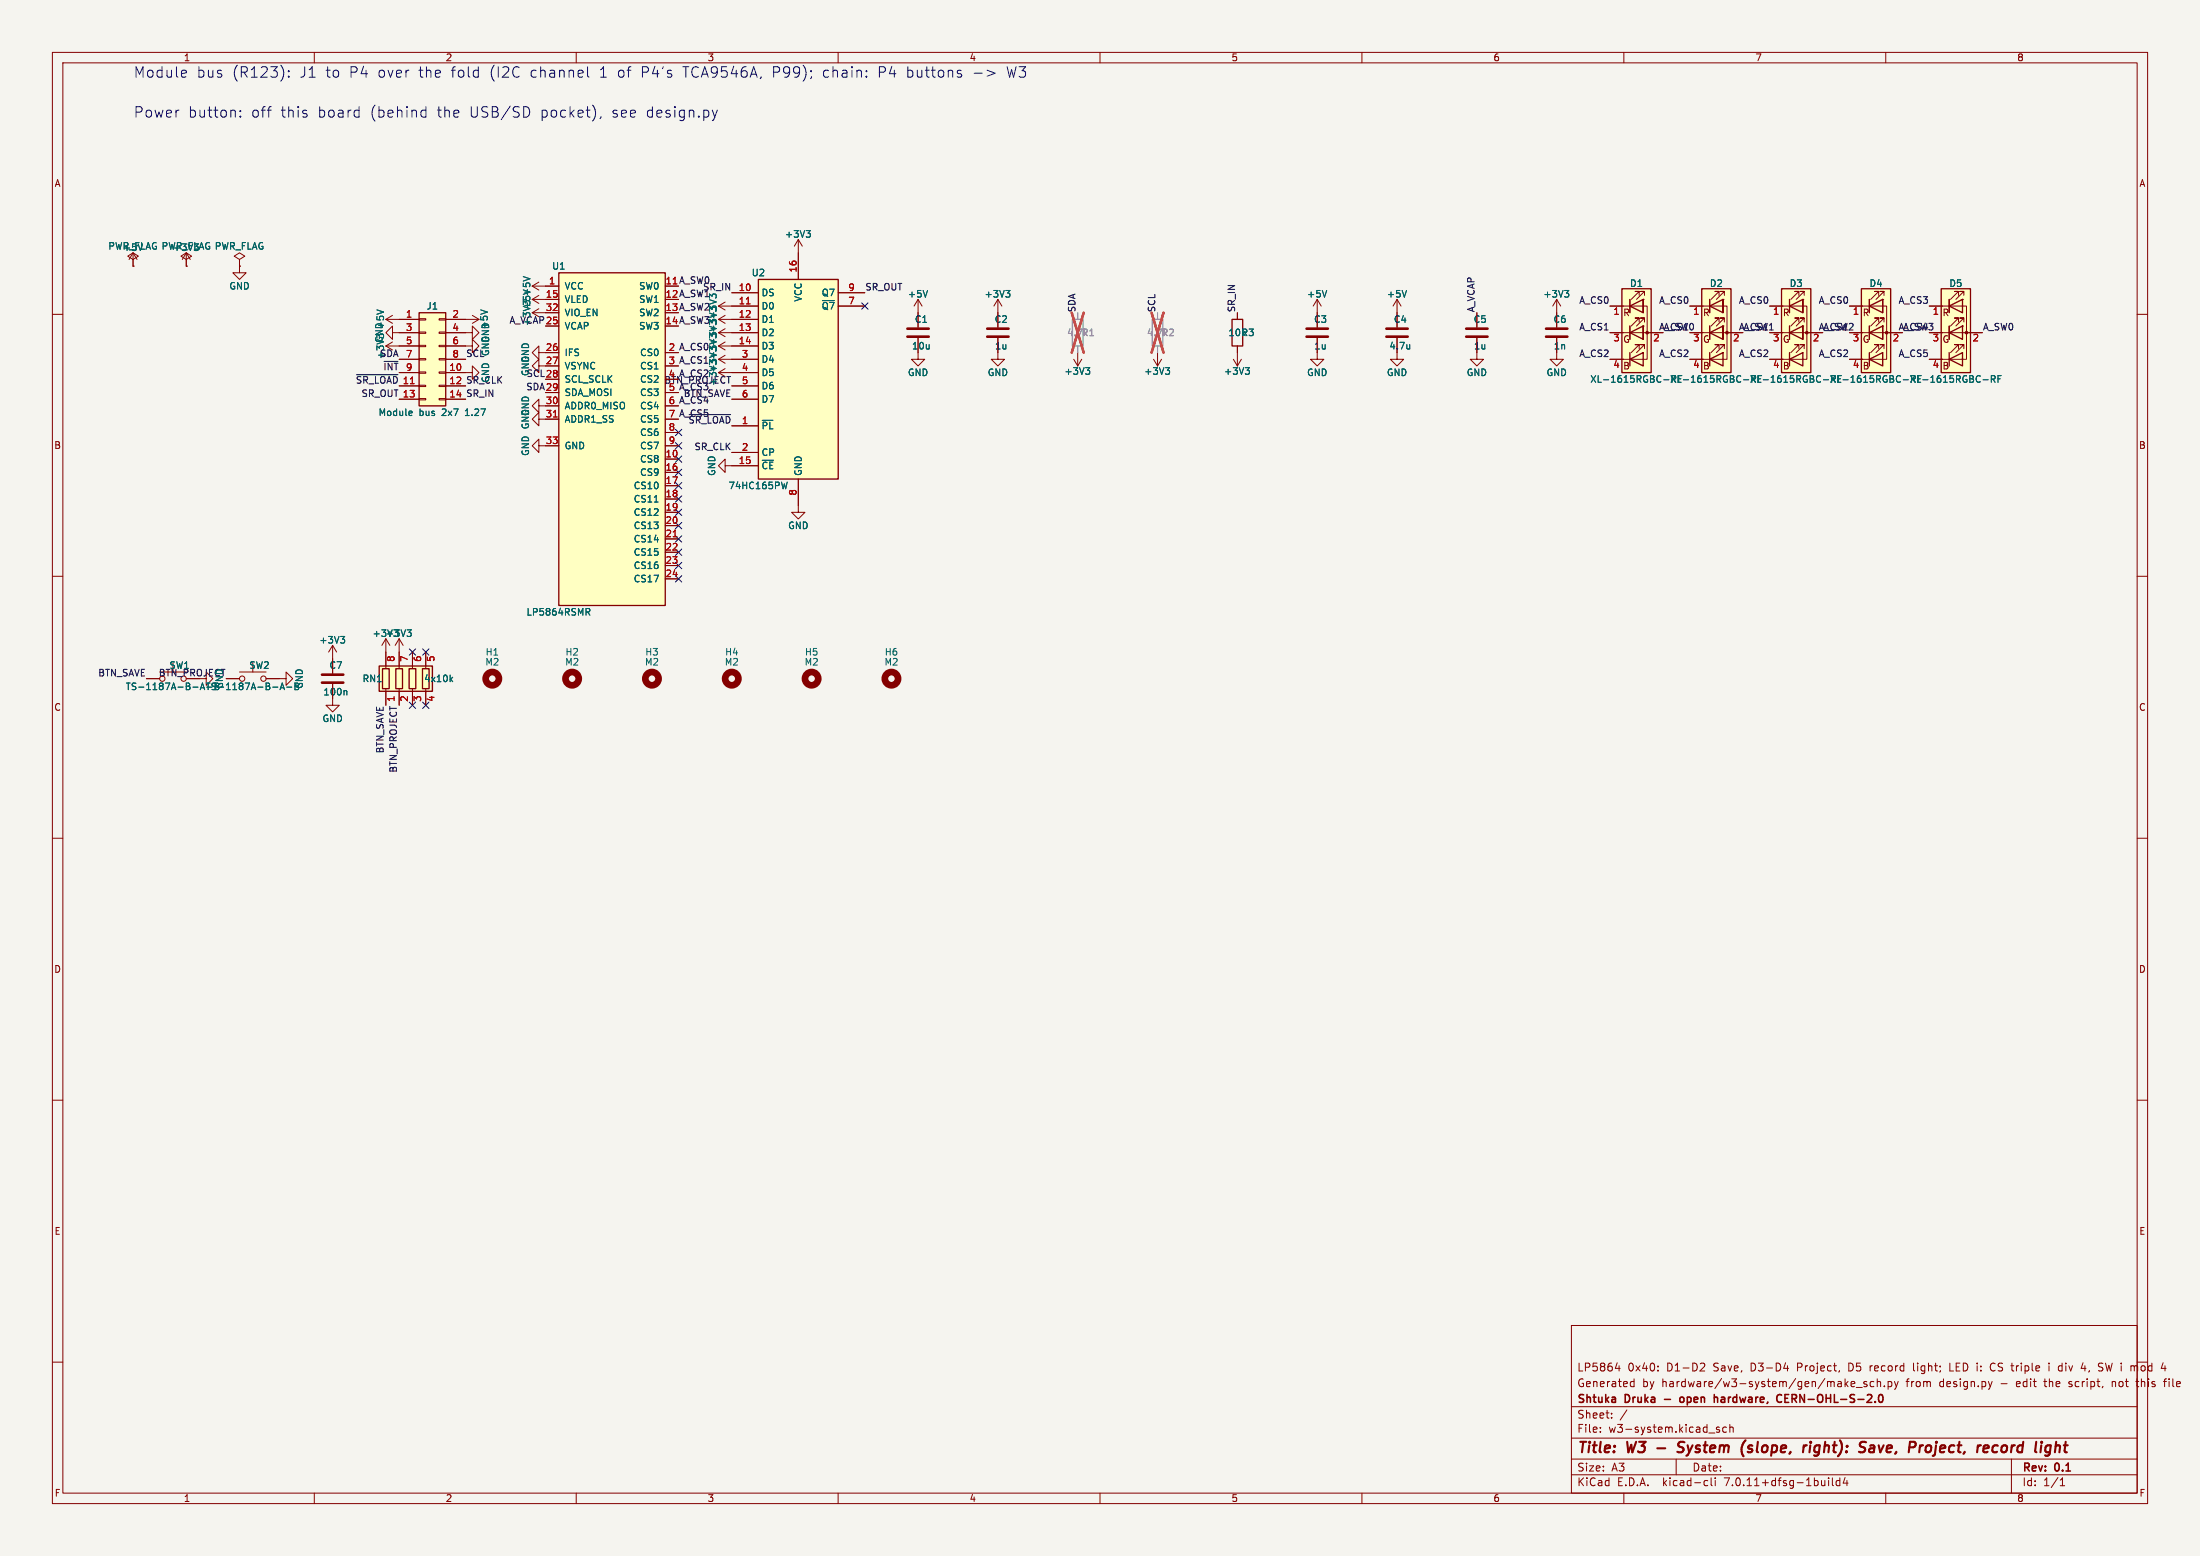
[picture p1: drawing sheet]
<svg xmlns="http://www.w3.org/2000/svg" width="420mm" height="297mm" viewBox="0 0 420 297" stroke-linecap="round" stroke-linejoin="round" font-family="sans-serif">
<path d="M0 0h420v297h-420z" fill="#f5f4ef" stroke="#f5f4ef" stroke-width=".19"/>
<g fill="none" stroke="#840000" stroke-width=".19">
<path d="M10 10h400v277h-400zM12 12h396v273h-396zM60 10v2M110 10v2M160 10v2M210 10v2M260 10v2M310 10v2M360 10v2M10 60h2M25.4 49.5l1-.6-1-.6-1 .6 1 .6v1.3M25.4 50.8h.1"/>
<path d="M25.4 48.3l-.8 1.2M25.4 48.3v2.5M25.4 48.3l.8 1.2M35.6 49.5l1-.6-1-.6-1.1 .6 1.1 .6v1.3M35.6 50.8h.1M35.6 48.3l-.8 1.2M35.6 48.3v2.5M35.6 48.3l.7 1.2M45.7 50.8v1.3h1.3l-1.3 1.2-1.3-1.2h1.3M45.7 49.5l1-.6-1-.6-1 .6 1 .6v1.3M45.7 50.8h.1M101.6 59.7l1.3 .8"/>
<path d="M101.6 59.7h5.1M101.6 57.2l1.3 .7M101.6 57.2h5.1M101.6 54.6l1.3 .8M101.6 54.6h5.1M102.9 58.9l-1.3 .8M102.9 56.4l-1.3 .8M102.9 53.8l-1.3 .8M137.2 58.4l1.2 .8M137.2 58.4h7.6M138.4 57.7l-1.2 .7M139.7 55.9h5.1"/>
<path d="M152.4 45.7v7.6M152.4 45.7l-.8 1.3M152.4 45.7l.8 1.3M160 58.4h5.1M160 55.9h5.1M175.3 57.2v5.3M175.3 57.2l-.8 1.2M175.3 57.2l.7 1.2M190.5 57.2v5.3M190.5 57.2l-.8 1.2M190.5 57.2l.8 1.2M236.2 59.7v1.3"/>
<path d="M251.5 57.2l-.8 1.2M251.5 57.2v5.3M251.5 57.2l.7 1.2M266.7 57.2l-.8 1.2M266.7 57.2v5.3M266.7 57.2l.8 1.2M281.9 59.7v2.8M297.2 57.2v5.3M297.2 57.2l-.8 1.2M297.2 57.2l.7 1.2M307.3 58.4h7.2v10.2h-7.2M311.1 57.2v2.5"/>
<path d="M312.9 56.4v-.8h-.7h.7l-1.5 1.6M313.7 57.2v2.5zM313.7 57.2h.1M313.9 56.4v-.8h-.7h.7l-1.5 1.6M322.6 58.4h7.1v10.2h-7.1M326.4 57.2v2.5M328.2 56.4v-.8h-.8h.8l-1.6 1.6M328.9 57.2v2.5zM328.9 57.2h.1M329.2 56.4v-.8h-.8h.8l-1.5 1.6M337.8 58.4h7.1v10.2h-7.1M341.6 57.2v2.5"/>
<path d="M343.4 56.4v-.8h-.8h.8l-1.5 1.6M344.2 57.2v2.5zM344.2 57.2h.1M344.4 56.4v-.8h-.7h.7l-1.5 1.6M353.1 58.4h7.1v10.2h-7.1M356.9 57.2v2.5M358.6 56.4v-.8h-.7h.7l-1.5 1.6M359.4 57.2v2.5zM359.4 57.2h.1M359.7 56.4v-.8h-.8h.8l-1.6 1.6M368.3 58.4h7.1v10.2h-7.1M372.1 57.2v2.5"/>
<path d="M373.9 56.4v-.8h-.8h.8l-1.5 1.6M374.6 57.2v2.5zM374.6 57.2h.1M374.9 56.4v-.8h-.8h.8l-1.5 1.6M408 60h2M73.7 61h6.3M73.7 66h6.3M73.7 66l1.2 .8M73.7 61l1.2 .7M74.9 63.5v-1.3l-1.2 1.3 1.2 1.3v-1.3h5.1M74.9 65.3l-1.2 .7M74.9 60.2l-1.2 .8"/>
<path d="M76.2 68.6h3.8M76.2 71.1h3.8M76.2 73.7h3.8M76.2 76.2h3.8M80 76.1h1.3v.2h-1.3zM80 73.5h1.3v.3h-1.3zM80 71h1.3v.2h-1.3zM80 68.5h1.3v.2h-1.3zM80 65.9h1.3v.3h-1.3zM80 63.4h1.3v.2h-1.3zM80 60.8h1.3v.3h-1.3zM83.8 76.1h1.3v.2h-1.3z"/>
<path d="M83.8 73.5h1.3v.3h-1.3zM83.8 71h1.3v.2h-1.3zM83.8 68.5h1.3v.2h-1.3zM83.8 65.9h1.3v.3h-1.3zM83.8 63.4h1.3v.2h-1.3zM83.8 60.8h1.3v.3h-1.3zM85.1 63.5h5.1v-1.3l1.2 1.3-1.2 1.3v-1.3M85.1 71.1h5.1v-1.2l1.2 1.2-1.2 1.3v-1.3M85.1 66h5.1v-1.2l1.2 1.2-1.2 1.3v-1.3M85.1 68.6h3.8M85.1 61h6.3M85.1 73.7h3.8"/>
<path d="M85.1 76.2h3.8M90.2 60.2l1.2 .8M91.4 61l-1.2 .7M102.9 67.3v-1.3l-1.3 1.3 1.3 1.3v-1.3h3.8M102.9 77.5v-1.3l-1.3 1.3 1.3 1.2v-1.2h3.8M102.9 69.9v-1.3l-1.3 1.3 1.3 1.2v-1.2h3.8M104.1 62.2h2.6M104.1 72.4h2.6M104.1 74.9h2.6M127 69.9h2.5M127 74.9h2.5M127 77.5h2.5"/>
<path d="M137.2 68.6l1.2 .7M137.2 68.6h7.6M137.2 71.1l1.2 .8M137.2 71.1h7.6M137.2 61h7.6M137.2 63.5h7.6M137.2 66h7.6M137.2 61l1.2 .7M137.2 63.5l1.2 .8M137.2 66l1.2 .8M138.4 67.8l-1.2 .8M138.4 70.4l-1.2 .7"/>
<path d="M138.4 60.2l-1.2 .8M138.4 62.7l-1.2 .8M138.4 65.3l-1.2 .7M139.7 73.7h5.1M139.7 76.2h5.1M175.3 64.5v4.1h1.2l-1.2 1.3-1.3-1.3h1.3M190.5 64.5v4.1h1.3l-1.3 1.3-1.3-1.3h1.3M205 68.6l.7 1.3M205.7 67.3v2.6M206.5 68.6l-.8 1.3M220.2 68.6l.8 1.3M221 67.3v2.6"/>
<path d="M221.7 68.6l-.7 1.3M235.5 68.6l.7 1.3M236.2 66v3.9M237 68.6l-.8 1.3M251.5 64.5v4.1h1.2l-1.2 1.3-1.3-1.3h1.3M266.7 64.5v4.1h1.3l-1.3 1.3-1.3-1.3h1.3M281.9 64.5v4.1h1.3l-1.3 1.3-1.2-1.3h1.2M297.2 64.5v4.1h1.2l-1.2 1.3-1.3-1.3h1.3M307.3 63.5h10.2M311.1 62.2v2.6M312.9 66.5v-.7h-.7h.7l-1.5 1.5M312.9 61.5v-.8h-.7h.7l-1.5 1.5"/>
<path d="M313.7 62.2v2.6zM313.7 62.2h.1M313.9 66.5v-.7h-.7h.7l-1.5 1.5M313.9 61.5v-.8h-.7h.7l-1.5 1.5M322.6 63.5h10.1M326.4 62.2v2.6M328.2 66.5v-.7h-.8h.8l-1.6 1.5M328.2 61.5v-.8h-.8h.8l-1.6 1.5M328.9 62.2v2.6zM328.9 62.2h.1M329.2 66.5v-.7h-.8h.8l-1.5 1.5M329.2 61.5v-.8h-.8h.8l-1.5 1.5"/>
<path d="M337.8 63.5h10.2M341.6 62.2v2.6M343.4 66.5v-.7h-.8h.8l-1.5 1.5M343.4 61.5v-.8h-.8h.8l-1.5 1.5M344.2 62.2v2.6zM344.2 62.2h.1M344.4 66.5v-.7h-.7h.7l-1.5 1.5M344.4 61.5v-.8h-.7h.7l-1.5 1.5M353.1 63.5h10.1M356.9 62.2v2.6M358.6 66.5v-.7h-.7h.7l-1.5 1.5M358.6 61.5v-.8h-.7h.7l-1.5 1.5"/>
<path d="M359.4 62.2v2.6zM359.4 62.2h.1M359.7 66.5v-.7h-.8h.8l-1.6 1.5M359.7 61.5v-.8h-.8h.8l-1.6 1.5M368.3 63.5h10.2M372.1 62.2v2.6M373.9 66.5v-.7h-.8h.8l-1.5 1.5M373.9 61.5v-.8h-.8h.8l-1.5 1.5M374.6 62.2v2.6zM374.6 62.2h.1M374.9 66.5v-.7h-.8h.8l-1.5 1.5M374.9 61.5v-.8h-.8h.8l-1.5 1.5"/>
<path d="M102.9 85.1v-1.3l-1.3 1.3 1.3 1.3v-1.3h3.8M102.9 80v-1.3l-1.3 1.3 1.3 1.3v-1.3h3.8M127 87.6h2.5M127 90.2h2.5M127 92.7h2.5M127 95.3h2.5M127 97.8h2.5M127 80h2.5M127 85.1h2.5M127 82.6h2.5M138.4 88.9v-1.3l-1.2 1.3 1.2 1.3v-1.3h6.4M139.7 81.3h5.1"/>
<path d="M139.7 86.4h5.1M152.4 91.4v6.4h1.3l-1.3 1.3-1.3-1.3h1.3M10 110h2M127 100.3h2.5M127 102.9h2.5M127 105.4h2.5M127 108h2.5M127 110.5h2.5M408 110h2M27.9 129.5h2.6M30.5 128.3h5.1M38.1 129.5h1.3v-1.2l1.2 1.2-1.2 1.3v-1.3"/>
<path d="M43.2 129.5h2.5M45.7 128.3h5.1M50.8 129.5h3.8v-1.2l1.3 1.2-1.3 1.3v-1.3M63.5 130.6v4h1.3l-1.3 1.3-1.3-1.3h1.3M63.5 123.2v5.3M63.5 123.2l-.8 1.3M63.5 123.2l.8 1.3M73.7 121.9v5.7M73.7 131.4v3.2M73.7 121.9l-.8 1.3M73.7 121.9l.7 1.3M76.2 121.9v5.7"/>
<path d="M76.2 131.4v3.2M76.2 121.9l-.8 1.3M76.2 121.9l.8 1.3M78.7 124.5v3.1M78.7 131.4v3.2M81.3 124.5v3.1M81.3 131.4v3.2M10 160h2M408 160h2M10 210h2M408 210h2M10 260h2"/>
<path d="M300 253h108v32h-108zM408 260h2M300 278.5h108M300 274.5h108M300 268.5h108M305.5 273.2v.2M305.5 272.5v.1M307.7 270.5v.2M307.7 269.8v.1M308.4 261.2h.9M309.1 260.7v1M310.6 269.1l-1.3 1.9"/>
<path d="M311.4 264.6h.5M311.4 263.8h.5M311.9 263.2v1.5M316.5 261.5v.2M316.5 260.8v.1M320 278.5v3M324.8 260.2l.5 .1 .1 .3-.9 1.1h.9M328.2 272.5l-.3-.1-.2 .2v.2l.5 .2v.3h-.5M329.6 272.5l-.4-.1-.3 .3 .1 .6h.6M330.2 272.5l.2-.1 .4 .1 .1 .9M330.2 271.9v1.5M340.5 261.2h.9"/>
<path d="M341.2 260.7v1M351.2 261.6l-.1 .2M354.4 264.8h1.1M356.4 263.8l-.4-.1-.2 .2 .1 .2 .5 .2v.3h-.6M357 260.7v1M357.2 260.8l-.2 .2M357.7 263.8l-.4-.1-.3 .3 .2 .6h.5M358.4 263.8l.2-.1 .3 .1 .1 .9M358.4 263.2v1.5M359.7 264.5v.2M360.4 263.8l.5-.1 .3 .3-.2 .6h-.6M360.4 263.7v1.5"/>
<path d="M361.7 263.7l.3 1M362 264.7l-.3 .5M362.4 263.7l-.4 1M365.3 260.2v1.3l.2 .2M372.2 260.2v1.5h.7M380.1 261.5l.3 .2 .4-.1M380.3 263.7l-.4 1M380.8 260.3l-.4-.1-.3 .2M384 278.5v6.5M390.2 263.7h.5M391.2 260.2v.1M391.2 260.7v1"/>
<path d="M394.9 264.6l.5 .1M395.2 263.7l-.3 .2 .3 .3M397.3 261.2h.9M401.9 260.2l.4 1.5M403.2 263.7v1M403.7 263.7l-.5 .1M407.7 263.7h.6M407.9 263.2v1.3l.4 .2M413 263.7h.6M413.6 263.2l-.4 .2v1.3M60 285v2M110 285v2"/>
<path d="M160 285v2M210 285v2M260 285v2M300 281.5h108M310 285v2M325.6 282.6l.4 .1M326 283.5l-.4 .1M326.7 282.1v1.3l.2 .2M327.4 282.1v.1M327.4 282.6v1M349.1 282.1v.1M349.1 282.6v1"/>
<path d="M349.8 282.1v1.3l.2 .2M351.2 282.7l-.4-.1-.3 .3 .2 .6h.5M351.2 282.1v1.5M352.2 282l-.3 1.1h.9M352.6 282.6v1M360 285v2M393.3 283.6h.9M393.3 282.5l.4-.4v1.5"/>
<circle cx="31" cy="129.5" r=".51"/>
<circle cx="35.1" cy="129.5" r=".51"/>
<circle cx="46.2" cy="129.5" r=".51"/>
<circle cx="50.3" cy="129.5" r=".51"/>
</g>
<g fill="none" stroke="#840000" stroke-width=".4">
<path d="M316.4 276.4h1.5M321.3 277a.85 .85 0 0 1-1.1 .1M321.3 275.2l-.7 .1a.46 .46 0 0 0-.2 .5 .46 .46 0 0 0 .3 .4l.6 .1M333.2 274.9l-.4 .6M333.6 277.1l.6 .1M334.4 275.9l-.5 .1-.2 .3 .3 .2h.3M344.9 275.9l-.4 .1M345.6 275.9l-.2 1.3M345.7 275.2v.2M345.7 275.2l.1 .1-.1 .1M346.3 277.8l.5 .1M346.8 275.9l-.4 .4-.1 .5 .4 .4"/>
<path d="M357 276h.8l-.1 1.2M357.8 276.3l-.7 .1a.4 .4 0 0 0-.3 .4 .4 .4 0 0 0 .3 .4l.6-.1M368.5 276a.59 .59 0 0 0-.9 .3v.7a.53 .53 0 0 0 .9 0M381.4 276a.66 .66 0 0 0-1 .3l-.1 .5 .2 .3h.8M382.3 276l-.2 .3-.1 .5 .4 .4M392.7 275.9h.3l.3 .3-.2 1M394 275.9h.7M394.3 275.2l-.2 1.7 .1 .2 .4 .1"/>
</g>
<path d="M321.4 266.8l-.4-.1-.3 .3 .1 .6 .4 .1 .2-.2M327.3 266.2v1.5M327.5 266.7l.4 .2v.8M339.5 266.3l.3-.1 .3 .1M340.1 267.5l-.3 .2-.3-.1M340.8 266.9h.5M341.5 266.2h-.7v1.5h.7M359 266.2a.8 .8 0 0 1 .5 .7 .8 .8 0 0 1-.5 .8" fill="none" stroke="#840000" stroke-width=".3"/>
<g fill="none" stroke="#840000" stroke-width="1.3">
<circle cx="94" cy="129.5" r="1.27"/>
<circle cx="109.2" cy="129.5" r="1.27"/>
<circle cx="124.5" cy="129.5" r="1.27"/>
<circle cx="139.7" cy="129.5" r="1.27"/>
<circle cx="154.9" cy="129.5" r="1.27"/>
<circle cx="170.2" cy="129.5" r="1.27"/>
</g>
<g fill="none" stroke="#006464" stroke-width=".19">
<path d="M72 59.1l1.2 .5M91.8 59.1l1.2 .5M99.9 52.8l1.3 .4M135.5 56.1l.4 .4M153.9 44h.8l-.4 .5M154.5 44.5l.2 .2v.3l-.2 .3M177.1 55.4l-.4 1.3M192 55.4h.8l-.4 .5M192.6 55.9l.2 .3v.3l-.2 .2M253.3 55.4l-.4 1.3M268.5 55.4l-.4 1.3M298.7 55.4h.8l-.4 .5"/>
<path d="M299.2 55.9l.3 .3v.3l-.3 .2M78.5 78.5l.2 .3-.6 .1M78.6 79.3h-.1M207.3 70.2h.7l-.4 .5M207.8 70.7l.2 .2v.3l-.2 .2M222.5 70.2h.8l-.4 .5M223 70.7l.3 .2v.3l-.3 .2M237.7 70.2h.8l-.4 .5M238.3 70.7l.2 .2v.3l-.2 .2M269.1 65.8v.8M269.1 66.5v.1M380.2 72.4l.6-.1 .1-.2-.1-.3-.6-.1v1.3"/>
<path d="M380.5 72.4l.4 .6M381.4 72.3h.4M382 71.7h-.6v1.3M124.9 95.8h.7M145.5 80.2h2.1M150.3 92l-.3 1.3-.3-.9M111.9 116.1h.5l.2 .3-.1 .4h-.6M112.2 116.8l.4 .6M36.8 131.2h1M38.3 131.3h.6M38.6 130.4l-.4 1.2M52.1 131.2h.9"/>
<path d="M53.5 131.6l.4-1.2 .4 1.2M53.6 131.3h.6M54.7 131.2h1M65 121.5h.8l-.4 .5M65.6 122l.2 .2v.3l-.2 .3M66 131.8l.2 .2v.7M77.7 120.2h.8l-.4 .5M78.3 120.7l.2 .2v.3l-.2 .3M86.1 129.6l.3 .5M86.4 129.3l-.5 .5"/>
</g>
<g fill="#ffffc2" stroke="#ffffc2" stroke-width=".19">
<path d="M144.8 53.3h15.2v38.1h-15.2z"/>
<path d="M106.7 52.1h20.3v63.5h-20.3z"/>
<path d="M72.4 127.1h10.1v4.9h-10.1z"/>
<path d="M80 59.7h5.1v17.8h-5.1z"/>
<path d="M370.6 55.1h5.6v16h-5.6z"/>
<path d="M355.3 55.1h5.6v16h-5.6z"/>
<path d="M340.1 55.1h5.6v16h-5.6z"/>
<path d="M324.9 55.1h5.6v16h-5.6z"/>
<path d="M309.6 55.1h5.6v16h-5.6z"/>
</g>
<g fill="none" stroke="#840000" stroke-width=".25">
<path d="M80 59.7h5.1v17.8h-5.1zM106.7 52.1h20.3v63.5h-20.3zM144.8 53.3h15.2v38.1h-15.2zM309.6 55.1h5.6v16h-5.6zM311.1 58.4l2.6-1.2v2.5zM311.1 57.2v2.5M324.9 55.1h5.6v16h-5.6zM326.4 58.4l2.5-1.2v2.5zM326.4 57.2v2.5M340.1 55.1h5.6v16h-5.6zM341.6 58.4l2.6-1.2v2.5zM341.6 57.2v2.5"/>
<path d="M355.3 55.1h5.6v16h-5.6zM356.9 58.4l2.5-1.2v2.5zM356.9 57.2v2.5M370.6 55.1h5.6v16h-5.6zM372.1 58.4l2.5-1.2v2.5zM372.1 57.2v2.5M235.2 61h2v5h-2zM311.1 68.6l2.6-1.3v2.6zM311.1 63.5l2.6-1.3v2.6zM311.1 62.2v2.6M311.1 67.3v2.6M326.4 68.6l2.5-1.3v2.6z"/>
<path d="M326.4 63.5l2.5-1.3v2.6zM326.4 62.2v2.6M326.4 67.3v2.6M341.6 68.6l2.6-1.3v2.6zM341.6 63.5l2.6-1.3v2.6zM341.6 62.2v2.6M341.6 67.3v2.6M356.9 68.6l2.5-1.3v2.6zM356.9 63.5l2.5-1.3v2.6zM356.9 62.2v2.6M356.9 67.3v2.6M372.1 68.6l2.5-1.3v2.6z"/>
<path d="M372.1 63.5l2.5-1.3v2.6zM372.1 62.2v2.6M372.1 67.3v2.6M72.4 127.1h10.1v4.9h-10.1zM73 127.6h1.3v3.8h-1.3zM75.6 127.6h1.2v3.8h-1.2zM78.1 127.6h1.3v3.8h-1.3zM80.6 127.6h1.3v3.8h-1.3z"/>
</g>
<path d="M142.5 58h.7M78.3 73.2h.8M105.7 79.6h.7M128.5 102.5h.7" fill="none" stroke="#a90000" stroke-width=".19"/>
<g fill="none" stroke="#840000" stroke-width=".51">
<path d="M173.2 64.3h4.1M173.2 62.7h4.1M188.5 64.3h4M188.5 62.7h4M249.4 64.3h4.1M249.4 62.7h4.1M264.7 64.3h4M264.7 62.7h4M279.9 64.3h4.1M279.9 62.7h4.1M295.1 64.3h4.1M295.1 62.7h4.1"/>
<path d="M61.5 130.3h4M61.5 128.8h4"/>
</g>
<path d="M204.7 61h2.1v5h-2.1zM220 61h2v5h-2z" fill="none" stroke="#9c9b98" stroke-width=".25"/>
<path d="M205.7 59.7v1.3M221 59.7v1.3M205.7 66v1.3M221 66v1.3" fill="none" stroke="#9c9b98" stroke-width=".19"/>
<path d="M204.6 59.7l2.3 7.6M206.9 59.7l-2.3 7.6M219.8 59.7l2.3 7.6M222.1 59.7l-2.3 7.6" fill="none" stroke="#eb3a3d" stroke-width=".46"/>
<g fill="#840000" stroke="#840000" stroke-width=".19">
<circle cx="375.4" cy="63.5" r=".25"/>
<circle cx="360.2" cy="63.5" r=".25"/>
<circle cx="344.9" cy="63.5" r=".25"/>
<circle cx="329.7" cy="63.5" r=".25"/>
<circle cx="314.5" cy="63.5" r=".25"/>
</g>
<path d="M68.1 71.5h7.9M131.6 79.1h7.9" fill="none" stroke="#0f0f0f" stroke-width=".19"/>
<g fill="none" stroke="#0000c2" stroke-width=".19">
<path d="M35.3 13.4l.2 .1 .1 .4-1 .2M35.5 14.6l-.2 .1M55.1 14.5v.2M55.1 13.5v.2M112.2 12.7v1.8l.3 .2M186 14h1.5M188.5 13.4l1.5 .6-1.5 .5M45.9 22.2v.2M45.9 21.1v.2M80.7 21l.6 .1M81.3 20.4v2M81.3 22.3l-.6 .1"/>
<path d="M100.9 20.6a1.39 1.39 0 0 1 0 1.5M114.7 22.3l-.2 .3M136.9 21l-.4 1.4"/>
</g>
<g fill="none" stroke="#000084" stroke-width=".19">
<path d="M164.5 57.8l1.2 1.2M165.7 57.8l-1.2 1.2M128.9 94.6l1.2 1.3M128.9 87l1.2 1.2M128.9 84.5l1.2 1.2M128.9 81.9l1.2 1.3M128.9 89.6l1.2 1.2M128.9 92.1l1.2 1.2M128.9 97.2l1.2 1.2M128.9 99.7l1.2 1.2M130.1 94.6l-1.2 1.3M130.1 87l-1.2 1.2"/>
<path d="M130.1 84.5l-1.2 1.2M130.1 81.9l-1.2 1.3M130.1 89.6l-1.2 1.2M130.1 92.1l-1.2 1.2M130.1 97.2l-1.2 1.2M130.1 99.7l-1.2 1.2M128.9 107.3l1.2 1.3M128.9 109.9l1.2 1.2M128.9 102.3l1.2 1.2M128.9 104.8l1.2 1.2M130.1 107.3l-1.2 1.3M130.1 109.9l-1.2 1.2"/>
<path d="M130.1 102.3l-1.2 1.2M130.1 104.8l-1.2 1.2M78.1 123.9l1.2 1.2M78.1 134l1.2 1.2M79.3 123.9l-1.2 1.2M79.3 134l-1.2 1.2M80.7 123.9l1.2 1.2M80.7 134l1.2 1.2M81.9 123.9l-1.2 1.2M81.9 134l-1.2 1.2"/>
</g>
<g font-size="2.8" fill="#0000c2">
<text x="25.4" y="15">Module</text>
<text x="37.5" y="15">bus</text>
<text x="44.3" y="15">(R123):</text>
<text x="57.2" y="15">J1</text>
<text x="62.2" y="15">to</text>
<text x="66.7" y="15">P4</text>
<text x="72.2" y="15">over</text>
<text x="80.1" y="15">the</text>
<text x="86.3" y="15">fold</text>
<text x="93.7" y="15">(I2C</text>
<text x="101.5" y="15">channel</text>
<text x="114.8" y="15">1 of</text>
<text x="122.8" y="15">P4's</text>
<text x="130.9" y="15">TCA9546A,</text>
<text x="148" y="15">P99);</text>
<text x="157.6" y="15">chain:</text>
<text x="168.3" y="15">P4</text>
<text x="173.8" y="15">buttons</text>
<text x="193" y="15">W3</text>
<text x="25.4" y="22.6">Power</text>
<text x="35.8" y="22.6">button:</text>
<text x="47.9" y="22.6">off</text>
<text x="53.6" y="22.6">this</text>
<text x="60.7" y="22.6">board</text>
<text x="70.7" y="22.6">(behind</text>
<text x="83.6" y="22.6">the</text>
<text x="89.8" y="22.6">USB/SD</text>
<text x="103.4" y="22.6">pocket),</text>
<text x="117.1" y="22.6">see</text>
<text x="123.7" y="22.6">design.py</text>
</g>
<g font-size="2.8" fill="#840000">
<text x="301" y="277.9">Title:</text>
<text x="310.6" y="277.9">W3</text>
<text x="322" y="277.9">System</text>
<text x="334.9" y="277.9">(slope,</text>
<text x="347.5" y="277.9">right):</text>
<text x="359" y="277.9">Save,</text>
<text x="369.3" y="277.9">Project,</text>
<text x="383.1" y="277.9">record</text>
</g>
<g font-size="2.1" fill="#840000">
<text x="301" y="262">LP5864</text>
<text x="310.7" y="262">0x40:</text>
<text x="318.2" y="262">D1-D2</text>
<text x="327.2" y="262">Save,</text>
<text x="334.5" y="262">D3-D4</text>
<text x="343.5" y="262">Project,</text>
<text x="353.4" y="262">D5</text>
<text x="357.7" y="262">record</text>
<text x="366.1" y="262">light;</text>
<text x="373.2" y="262">LED i:</text>
<text x="381.3" y="262">CS triple</text>
<text x="392.7" y="262">i</text>
<text x="394.8" y="262">div</text>
<text x="399.3" y="262">4,</text>
<text x="402.7" y="262">SW i</text>
<text x="409.2" y="262">mod</text>
<text x="301" y="268.2">Shtuka</text>
<text x="301" y="265">Generated</text>
<text x="310.3" y="268.2">Druka</text>
<text x="313.5" y="265">by</text>
<text x="317.3" y="265">hardware/w3-system/gen/make_sch.py</text>
<text x="318.4" y="268.2">-</text>
<text x="322" y="268.2">open</text>
<text x="329.1" y="268.2">hardware,</text>
<text x="341.7" y="268.2">CERN-OHL-S-2.0</text>
<text x="364.1" y="265">from</text>
<text x="370.5" y="265">design.py</text>
<text x="382.3" y="265">-</text>
<text x="385.5" y="265">edit</text>
<text x="391" y="265">the</text>
<text x="395.8" y="265">script,</text>
<text x="404.2" y="265">not</text>
<text x="409.1" y="265">this</text>
<text x="414.5" y="265">file</text>
<text x="301" y="273.7">File:</text>
<text x="301" y="271">Sheet:</text>
<text x="307.1" y="273.7">w3-system.kicad_sch</text>
<text x="301" y="281.1">Size:</text>
<text x="307.6" y="281.1">A3</text>
<text x="323" y="281.1">Date:</text>
<text x="386" y="281.3">Rev:</text>
<text x="392.4" y="281.3">0.1</text>
<text x="301" y="283.9">KiCad</text>
<text x="308.7" y="283.9">E.D.A.</text>
<text x="317.6" y="283.9">kicad-cli</text>
<text x="329.5" y="283.9">7.0.11+dfsg-1build4</text>
<text x="386" y="283.9">Id:</text>
<text x="390.1" y="283.9">1/1</text>
</g>
<g font-size="1.8" fill="#840000">
<text x="35" y="11.9">1</text>
<text x="85" y="11.9">2</text>
<text x="135" y="11.9">3</text>
<text x="185" y="11.9">4</text>
<text x="235" y="11.9">5</text>
<text x="285" y="11.9">6</text>
<text x="335" y="11.9">7</text>
<text x="385" y="11.9">8</text>
<text x="10.3" y="35.9">A</text>
<text x="408.3" y="35.9">A</text>
<text x="127" y="59.4">13 A_SW2</text>
<text x="127" y="62">14 A_SW3</text>
<text x="309.8" y="65.6">G</text>
<text x="309.8" y="60.6">R</text>
<text x="325" y="65.6">G</text>
<text x="325" y="60.6">R</text>
<text x="340.2" y="65.6">G</text>
<text x="340.2" y="60.6">R</text>
<text x="355.5" y="65.6">G</text>
<text x="355.5" y="60.6">R</text>
<text x="370.7" y="65.6">G</text>
<text x="370.7" y="60.6">R</text>
<text x="309.8" y="70.7">B</text>
<text x="325" y="70.7">B</text>
<text x="340.2" y="70.7">B</text>
<text x="355.5" y="70.7">B</text>
<text x="370.7" y="70.7">B</text>
<text x="127.6" y="72.1">4 A_CS2</text>
<text x="10.3" y="85.9">B</text>
<text x="408.2" y="85.9">B</text>
<text x="30.2" y="129.2">BTN_PROJECT</text>
<text x="10.3" y="135.9">C</text>
<text x="408.2" y="135.9">C</text>
<text x="10.3" y="185.9">D</text>
<text x="408.2" y="185.9">D</text>
<text x="10.3" y="235.9">E</text>
<text x="408.3" y="235.9">E</text>
<text x="10.3" y="285.9">F</text>
<text x="35" y="286.9">1</text>
<text x="85" y="286.9">2</text>
<text x="135" y="286.9">3</text>
<text x="185" y="286.9">4</text>
<text x="235" y="286.9">5</text>
<text x="285" y="286.9">6</text>
<text x="335" y="286.9">7</text>
<text x="385" y="286.9">8</text>
<text x="408.3" y="285.9">F</text>
</g>
<g font-size="1.8" fill="#006464">
<text x="20.6" y="47.9">PWR_FLAG PWR_FLAG PWR_FLAG</text>
<text x="149.8" y="45.6">+3V3</text>
<text x="23.4" y="48.1">+5V</text>
<text x="32.9" y="48.1">+3V3</text>
<text x="105.3" y="51.7">U1</text>
<text x="143.4" y="52.9">U2</text>
<text x="43.7" y="55.5">GND</text>
<text x="81.4" y="59.3">J1</text>
<text x="101.4" y="59.2" transform="rotate(-90 101.4 59.2)">+5V+5V</text>
<text x="107.7" y="55.5">VCC</text>
<text x="107.7" y="58">VLED</text>
<text x="121.9" y="55.5">SW0</text>
<text x="121.9" y="58">SW1</text>
<text x="127" y="56.9">12 A_SW1</text>
<text x="134.1" y="55.5">SR_IN</text>
<text x="145.3" y="56.7">DS</text>
<text x="145.3" y="59.3">D0</text>
<text x="153.3" y="57.7" transform="rotate(-90 153.3 57.7)">VCC</text>
<text x="156.8" y="59.3">~{Q7}</text>
<text x="156.8" y="56.7">Q7</text>
<text x="173.2" y="57">+5V</text>
<text x="187.9" y="57">+3V3</text>
<text x="249.4" y="57">+5V</text>
<text x="264.7" y="57">+5V</text>
<text x="294.5" y="57">+3V3</text>
<text x="311.1" y="55">D1</text>
<text x="326.3" y="55">D2</text>
<text x="341.6" y="55">D3</text>
<text x="356.8" y="55">D4</text>
<text x="372" y="55">D5</text>
<text x="73.3" y="65.5" transform="rotate(-90 73.3 65.5)">GND</text>
<text x="73.5" y="63" transform="rotate(-90 73.5 63)">+5V</text>
<text x="93.3" y="63" transform="rotate(-90 93.3 63)">+5V</text>
<text x="93.6" y="65.5" transform="rotate(-90 93.6 65.5)">GND</text>
<text x="101.4" y="62.3" transform="rotate(-90 101.4 62.3)">+3V3</text>
<text x="107.7" y="63.1">VCAP</text>
<text x="107.7" y="60.6">VIO_EN</text>
<text x="121.9" y="60.6">SW2</text>
<text x="121.9" y="63.1">SW3</text>
<text x="137" y="63.6" transform="rotate(-90 137 63.6)">+3V3</text>
<text x="137" y="61.1" transform="rotate(-90 137 61.1)">+3V3</text>
<text x="145.3" y="61.8">D1</text>
<text x="145.3" y="64.4">D2</text>
<text x="174.6" y="61.8">C1</text>
<text x="189.8" y="61.8">C2</text>
<text x="234.4" y="64.4">10kR3</text>
<text x="250.8" y="61.8">C3</text>
<text x="266" y="61.8">C4</text>
<text x="281.2" y="61.8">C5</text>
<text x="296.5" y="61.8">C6</text>
<text x="72.4" y="68.2">SDA</text>
<text x="73.5" y="68.7" transform="rotate(-90 73.5 68.7)">+3V3</text>
<text x="88.9" y="68.2">SCL</text>
<text x="101.2" y="71.9" transform="rotate(-90 101.2 71.9)">GND</text>
<text x="101.2" y="69.3" transform="rotate(-90 101.2 69.3)">GND</text>
<text x="107.7" y="68.2">IFS</text>
<text x="107.7" y="70.7">VSYNC</text>
<text x="122.1" y="68.2">CS0</text>
<text x="122.1" y="70.7">CS1</text>
<text x="127.6" y="67.1">2 A_CS0</text>
<text x="137" y="71.2" transform="rotate(-90 137 71.2)">+3V3 +3V3 +3V3</text>
<text x="145.3" y="66.9">D3</text>
<text x="145.3" y="69.4">D4</text>
<text x="145.3" y="72">D5</text>
<text x="173.2" y="72">GND</text>
<text x="174" y="66.9">10u</text>
<text x="188.5" y="72">GND</text>
<text x="189.9" y="66.9">1u</text>
<text x="203.1" y="71.7">+3V3</text>
<text x="218.3" y="71.7">+3V3</text>
<text x="233.6" y="71.7">+3V3</text>
<text x="249.4" y="72">GND</text>
<text x="250.8" y="66.9">1u</text>
<text x="264.7" y="72">GND</text>
<text x="265.1" y="66.9">4.7u</text>
<text x="279.9" y="72">GND</text>
<text x="281.3" y="66.9">1u</text>
<text x="295.1" y="72">GND</text>
<text x="296.5" y="66.9">1n</text>
<text x="93.6" y="73.2" transform="rotate(-90 93.6 73.2)">GND GND +5V</text>
<text x="93.6" y="73.2" transform="rotate(-90 93.6 73.2)">GND</text>
<text x="107.7" y="73.3">SCL_SCLK</text>
<text x="107.7" y="75.8">SDA_MOSI</text>
<text x="122.1" y="75.8">CS3</text>
<text x="122.1" y="73.3">CS2</text>
<text x="137" y="73.8" transform="rotate(-90 137 73.8)">+3V3</text>
<text x="145.3" y="74.5">D6</text>
<text x="145.3" y="77.1">D7</text>
<text x="303.5" y="73.3">XL-1615RGBC-RF XL-1615RGBC-RF XL-1615RGBC-RF XL-1615RGBC-RF XL-1615RGBC-RF</text>
<text x="72.2" y="79.6">Module</text>
<text x="80" y="79.6">bus</text>
<text x="84.5" y="79.6">2x7</text>
<text x="89.1" y="79.6">1.27</text>
<text x="101.2" y="79.5" transform="rotate(-90 101.2 79.5)">GND</text>
<text x="107.7" y="78.3">ADDR0_MISO</text>
<text x="107.7" y="80.9">ADDR1_SS</text>
<text x="122.1" y="78.3">CS4</text>
<text x="122.1" y="80.9">CS5</text>
<text x="122.1" y="83.4">CS6</text>
<text x="145.3" y="82.1">~{PL}</text>
<text x="101.2" y="87.1" transform="rotate(-90 101.2 87.1)">GND GND</text>
<text x="101.2" y="87.1" transform="rotate(-90 101.2 87.1)">GND</text>
<text x="107.7" y="86">GND</text>
<text x="122.1" y="88.5">CS8</text>
<text x="122.1" y="86">CS7</text>
<text x="145.3" y="89.8">~{CE}</text>
<text x="145.3" y="87.2">CP</text>
<text x="120.9" y="93.6">CS10</text>
<text x="122.1" y="91">CS9</text>
<text x="136.8" y="90.9" transform="rotate(-90 136.8 90.9)">GND</text>
<text x="139" y="93.6">74HC165PW</text>
<text x="153.3" y="90.9" transform="rotate(-90 153.3 90.9)">GND</text>
<text x="120.9" y="96.1">CS11</text>
<text x="120.9" y="98.7">CS12</text>
<text x="120.9" y="101.2">CS13</text>
<text x="150.4" y="101.2">GND</text>
<text x="120.9" y="103.7">CS14</text>
<text x="120.9" y="106.3">CS15</text>
<text x="120.9" y="108.8">CS16</text>
<text x="120.9" y="111.4">CS17</text>
<text x="100.4" y="117.7">LP5864RSMR</text>
<text x="60.9" y="123">+3V3</text>
<text x="71" y="121.8">+3V3</text>
<text x="73.6" y="121.8">+3V3</text>
<text x="92.6" y="125.3">H1</text>
<text x="107.8" y="125.3">H2</text>
<text x="123.1" y="125.3">H3</text>
<text x="138.3" y="125.3">H4</text>
<text x="153.6" y="125.3">H5</text>
<text x="168.8" y="125.3">H6</text>
<text x="23.9" y="131.9">TS-1187A-B-A-B</text>
<text x="32.3" y="127.9">SW1</text>
<text x="39.1" y="131.9">TS-1187A-B-A-B</text>
<text x="42.8" y="131.6" transform="rotate(-90 42.8 131.6)">GND</text>
<text x="47.5" y="127.9">SW2</text>
<text x="58" y="131.6" transform="rotate(-90 58 131.6)">GND</text>
<text x="62.8" y="127.9">C7</text>
<text x="69.1" y="130.4">RN1</text>
<text x="80.9" y="130.4">4x10k</text>
<text x="92.5" y="127.2">M2</text>
<text x="107.8" y="127.2">M2</text>
<text x="123" y="127.2">M2</text>
<text x="138.3" y="127.2">M2</text>
<text x="153.5" y="127.2">M2</text>
<text x="168.7" y="127.2">M2</text>
<text x="61.6" y="132.9">100n</text>
<text x="61.5" y="138">GND</text>
</g>
<g font-size="1.8" fill="#a90000">
<text x="152.1" y="52.1" transform="rotate(-90 152.1 52.1)">16</text>
<text x="104.1" y="56.9">15</text>
<text x="104.1" y="59.4">32</text>
<text x="104.7" y="54.4">1</text>
<text x="127" y="54.4">11 A_SW0</text>
<text x="127" y="54.4">11</text>
<text x="127" y="56.9">12</text>
<text x="127" y="59.4">13</text>
<text x="140.9" y="55.6">10</text>
<text x="140.9" y="58.2">11</text>
<text x="161.9" y="58.2">7</text>
<text x="161.9" y="55.6">9</text>
<text x="77.4" y="60.7">1</text>
<text x="77.4" y="63.2">3</text>
<text x="77.4" y="65.8">5</text>
<text x="86.3" y="60.7">2</text>
<text x="86.3" y="63.2">4</text>
<text x="86.3" y="65.8">6</text>
<text x="104.1" y="62">25</text>
<text x="127" y="62">14</text>
<text x="140.9" y="60.7">12</text>
<text x="140.9" y="63.2">13</text>
<text x="140.9" y="65.8">14</text>
<text x="307.9" y="60.4">1</text>
<text x="307.9" y="65.5">3</text>
<text x="315.5" y="65.5">2</text>
<text x="323.1" y="60.4">1</text>
<text x="323.1" y="65.5">3</text>
<text x="330.8" y="65.5">2</text>
<text x="338.4" y="60.4">1</text>
<text x="338.4" y="65.5">3</text>
<text x="346" y="65.5">2</text>
<text x="353.6" y="60.4">1</text>
<text x="353.6" y="65.5">3</text>
<text x="361.2" y="65.5">2</text>
<text x="368.9" y="60.4">1</text>
<text x="368.9" y="65.5">3</text>
<text x="376.5" y="65.5">2</text>
<text x="77.4" y="68.3">7</text>
<text x="77.4" y="70.9">9</text>
<text x="85.7" y="70.9">10</text>
<text x="86.3" y="68.3">8</text>
<text x="104.1" y="67.1">26</text>
<text x="104.1" y="69.6">27</text>
<text x="127.6" y="67.1">2</text>
<text x="127.6" y="69.6">3</text>
<text x="141.5" y="68.3">3</text>
<text x="141.5" y="70.9">4</text>
<text x="307.9" y="70.6">4</text>
<text x="323.1" y="70.6">4</text>
<text x="338.4" y="70.6">4</text>
<text x="353.6" y="70.6">4</text>
<text x="368.9" y="70.6">4</text>
<text x="76.8" y="73.4">11</text>
<text x="76.8" y="75.9">13</text>
<text x="85.7" y="73.4">12</text>
<text x="85.7" y="75.9">14</text>
<text x="104.1" y="77.2">30</text>
<text x="104.1" y="72.1">28</text>
<text x="104.1" y="74.7">29</text>
<text x="127.6" y="72.1">4</text>
<text x="127.6" y="74.7">5</text>
<text x="127.6" y="77.2">6</text>
<text x="141.5" y="73.4">5</text>
<text x="141.5" y="75.9">6</text>
<text x="104.1" y="79.8">31</text>
<text x="127.6" y="82.3">8</text>
<text x="127.6" y="79.8">7</text>
<text x="141.5" y="81">1</text>
<text x="104.1" y="84.8">33</text>
<text x="127" y="87.4">10</text>
<text x="127" y="89.9">16</text>
<text x="127.6" y="84.8">9</text>
<text x="140.9" y="88.6">15</text>
<text x="141.5" y="86.1">2</text>
<text x="127" y="92.5">17</text>
<text x="127" y="95">18</text>
<text x="152.1" y="94.7" transform="rotate(-90 152.1 94.7)">8</text>
<text x="127" y="97.5">19</text>
<text x="127" y="100.1">20</text>
<text x="127" y="102.6">21</text>
<text x="127" y="105.2">22</text>
<text x="127" y="107.7">23</text>
<text x="127" y="110.2">24</text>
<text x="75.6" y="126.4" transform="rotate(-90 75.6 126.4)">8</text>
<text x="78.2" y="126.4" transform="rotate(-90 78.2 126.4)">7</text>
<text x="80.7" y="126.4" transform="rotate(-90 80.7 126.4)">6</text>
<text x="83.3" y="126.4" transform="rotate(-90 83.3 126.4)">5</text>
<text x="75.6" y="134.1" transform="rotate(-90 75.6 134.1)">1</text>
<text x="78.2" y="134.1" transform="rotate(-90 78.2 134.1)">2</text>
<text x="80.7" y="134.1" transform="rotate(-90 80.7 134.1)">3</text>
<text x="83.3" y="134.1" transform="rotate(-90 83.3 134.1)">4</text>
</g>
<g font-size="1.8" fill="#0f0f0f">
<text x="165.1" y="55.5">SR_OUT</text>
<text x="205.4" y="59.7" transform="rotate(-90 205.4 59.7)">SDA</text>
<text x="220.6" y="59.7" transform="rotate(-90 220.6 59.7)">SCL</text>
<text x="235.9" y="59.7" transform="rotate(-90 235.9 59.7)">SR_IN</text>
<text x="281.6" y="59.7" transform="rotate(-90 281.6 59.7)">A_VCAP</text>
<text x="301.4" y="58.1">A_CS0</text>
<text x="316.6" y="58.1">A_CS0</text>
<text x="331.9" y="58.1">A_CS0</text>
<text x="347.1" y="58.1">A_CS0</text>
<text x="362.4" y="58.1">A_CS3</text>
<text x="97.2" y="61.9">A_VCAP25</text>
<text x="301.4" y="63.2">A_CS1</text>
<text x="316.6" y="63.2">A_CS1</text>
<text x="317.5" y="63.2">A_SW0</text>
<text x="331.9" y="63.2">A_CS1</text>
<text x="332.7" y="63.2">A_SW1</text>
<text x="347.1" y="63.2">A_CS1</text>
<text x="348" y="63.2">A_SW2</text>
<text x="362.4" y="63.2">A_CS4</text>
<text x="363.2" y="63.2">A_SW3</text>
<text x="378.5" y="63.2">A_SW0</text>
<text x="73.1" y="70.8">~{INT}9</text>
<text x="127.6" y="69.6">3 A_CS1</text>
<text x="301.4" y="68.2">A_CS2</text>
<text x="316.6" y="68.2">A_CS2</text>
<text x="331.9" y="68.2">A_CS2</text>
<text x="347.1" y="68.2">A_CS2</text>
<text x="362.4" y="68.2">A_CS5</text>
<text x="67.8" y="73.3">~{SR_LOAD}</text>
<text x="68.9" y="75.9">SR_OUT 13</text>
<text x="88.9" y="75.9">SR_IN</text>
<text x="88.9" y="73.3">SR_CLK</text>
<text x="100.4" y="74.6">SDA29</text>
<text x="100.4" y="72">SCL28</text>
<text x="122.1" y="73.3">CS2 BTN_PROJECT</text>
<text x="127.6" y="74.7">5 A_CS3</text>
<text x="127.6" y="77.2">6 A_CS4</text>
<text x="130.4" y="75.9">BTN_SAVE</text>
<text x="127.6" y="79.8">7 A_CS5</text>
<text x="131.3" y="80.9">~{SR_LOAD}1</text>
<text x="132.5" y="86">SR_CLK</text>
<text x="18.7" y="129.2">BTN_SAVE</text>
<text x="73.3" y="143.9" transform="rotate(-90 73.3 143.9)">BTN_SAVE</text>
<text x="75.9" y="147.6" transform="rotate(-90 75.9 147.6)">BTN_PROJECT 1</text>
</g>
<g font-size="1.8" fill="#939391">
<text x="203.6" y="64.4">4.7kR1</text>
<text x="218.9" y="64.4">4.7kR2</text>
</g>
</svg>
